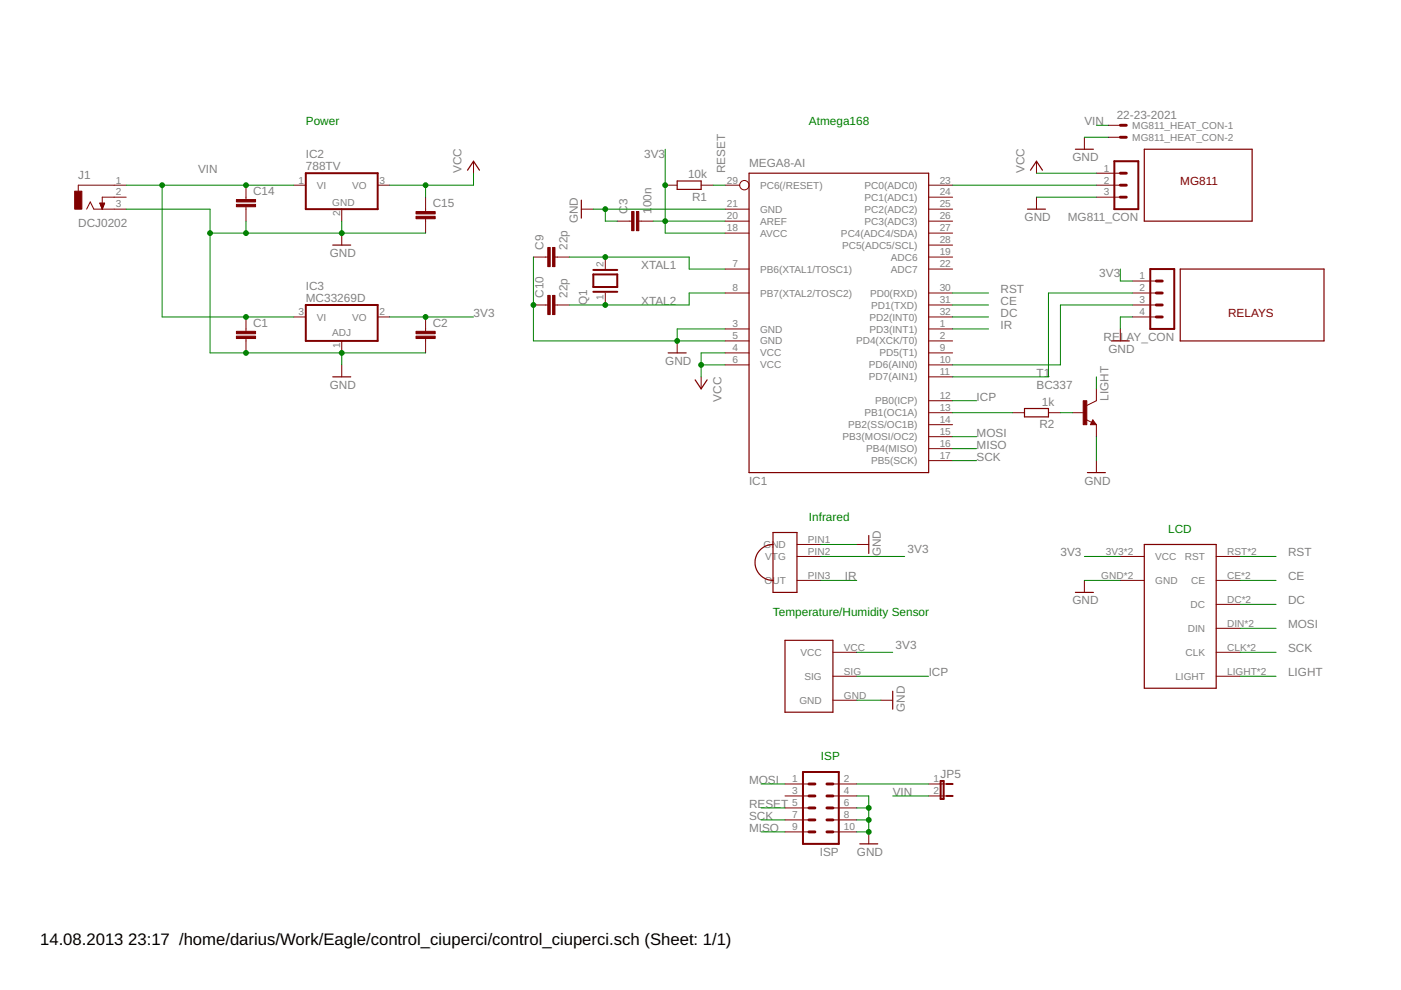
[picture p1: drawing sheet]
<svg xmlns="http://www.w3.org/2000/svg" width="297mm" height="210mm" viewBox="0 0 297 210" stroke-linecap="round" stroke-linejoin="round" font-family="sans-serif">
<g fill="none" stroke="#800000" stroke-width=".25">
<path d="M99.1 36.1l1.3-1.9 1.3 1.9M143.6 38.4h5.1v1.8h-5.1zM158.8 36.7h38.1v63.5h-38.1zM218.5 36.1l1.3-1.9 1.2 1.9M228 31.6h3.8M242.6 31.6h22.9v15.3h-22.9zM70.5 52h3.9M123.3 42.4v3.8M217.8 44.3h3.9M250.2 57h30.5v15.3h-30.5zM70.5 79.9h3.9M141.7 74.8h3.8"/>
<path d="M235.6 72.3h3.8M147.4 80.5l1.3 1.9 1.2-1.9M217.2 86.6h5.1v1.8h-5.1zM231.7 89.5l.1 .3h-.4l.3-.5 .5 .6h-.8M163.9 115.4a3.8 3.8 0 0 0-3.8 3.9 3.8 3.8 0 0 0 3.8 3.8M163.9 112.9h5.1v12.7h-5.1zM184.2 113.5v3.8M230.5 100.2h3.9M242.6 115.4h15.3v30.5h-15.3zM166.4 135.8h10.2v15.2h-10.2zM228 125.6h3.8M189.3 146.6v3.8"/>
<path d="M182.3 178.9h3.8"/>
</g>
<g fill="none" stroke="#800000" stroke-width=".21">
<path d="M26.8 39.3h-10.2v1.2M52.2 39.3v3M62.3 39.3h2.5M80.1 39.3h2.5M100.4 34.2v2.5M141 39.3h2.6M148.7 39.3h2.5M153.7 39.3h3.1M196.9 39.3h5.1M219.8 34.2v2.5M229.9 29.1v2.5M232.5 39.3h5"/>
<path d="M232.5 36.7h5M235 26.6h2.5M235 29.1h2.5M18.4 44.3l.7-1.5 .8 1.5h6.9M21.2 43.1h1l-.5 1.2zM21.2 43.2h.9M21.3 43.3h.8M21.3 43.5h.7M21.4 43.6h.6M21.4 43.7h.5M21.5 43.8h.4M21.5 43.9h.3"/>
<path d="M21.5 44.1h.3M21.6 44.2h.1M21.7 44.3h.1M26.8 41.8h-5.1v2.5M52.2 43.8v3.1M72.5 44.3v2.6M72.5 49.4v2.6M90.2 41.8v3.1M90.2 46.4v3M113.1 54.5h3M117.7 54.5h3M123.3 44.3h2.5"/>
<path d="M128.3 54.5v2.5M130.9 46.9h3M135.4 46.9h3.1M153.7 57h5.1M153.7 44.3h5.1M153.7 46.9h5.1M153.7 49.4h5.1M196.9 57h5.1M196.9 44.3h5.1M196.9 46.9h5.1M196.9 49.4h5.1M196.9 54.5h5.1"/>
<path d="M196.9 52h5.1M196.9 41.8h5.1M219.8 41.8v2.5M232.5 41.8h5M240.1 59.6h5.1M52.2 67.2v3.1M52.2 71.8v3M62.3 67.2h2.5M72.5 72.3v2.5M72.5 77.4v2.5M80.1 67.2h2.5M90.2 67.2v3.1"/>
<path d="M90.2 71.8v3M113.1 64.7h3M117.7 64.7h3M128.3 62.1v2.6M143.6 72.3v2.5M148.7 79.9v2.5M153.7 62.1h5.1M153.7 69.7h5.1M153.7 72.3h5.1M153.7 74.8h5.1M153.7 77.4h5.1M196.9 62.1h5.1"/>
<path d="M196.9 69.7h5.1M196.9 72.3h5.1M196.9 74.8h5.1M196.9 77.4h5.1M196.9 79.9h5.1M196.9 67.2h5.1M196.9 64.7h5.1M237.5 69.7v2.6M240.1 62.1h5.1M240.1 67.2h5.1M240.1 64.7h5.1M196.9 97.7h5.1"/>
<path d="M196.9 95.1h5.1M196.9 92.6h5.1M196.9 90h5.1M196.9 87.5h5.1M196.9 85h5.1M214.7 87.5h2.5M222.3 87.5h2.5M227.4 87.5h2.5M230.2 88.9l1.3 .7M231.7 89l.8 1h-1.3zM232.5 82.4v2.6l-2.1 1M232.5 90v2.6"/>
<path d="M232.5 97.7v2.5M169 115.4h5.1M169 118h5.1M181.7 115.4h2.5M237.5 118h5.1M257.9 118h5M169 123.1h5.1M176.6 138.3h5.1M229.9 123.1v2.5M237.5 123.1h5.1M257.9 123.1h5M257.9 138.3h5"/>
<path d="M257.9 128.1h5M257.9 133.2h5M176.6 148.5h5.1M176.6 143.4h5.1M186.7 148.5h2.6M257.9 143.4h5M166.4 166.2h5.1M166.4 168.8h5.1M166.4 171.3h5.1M166.4 173.8h5.1M166.4 176.4h5.1M176.6 166.2h5.1"/>
<path d="M176.6 168.8h5.1M176.6 171.3h5.1M176.6 173.8h5.1M176.6 176.4h5.1M184.2 176.4v2.5M196.9 166.2h3.8M196.9 168.8h3.8"/>
<circle cx="157.8" cy="39.3" r=".99"/>
</g>
<g fill="#800000" stroke="#800000" stroke-width=".21">
<path d="M134.9 44.9h.5v4h-.5z"/>
<path d="M133.9 44.9h.5v4h-.5z"/>
<path d="M117.2 52.5h.5v4h-.5z"/>
<path d="M116.1 52.5h.5v4h-.5z"/>
<path d="M117.2 62.6h.5v4.1h-.5z"/>
<path d="M116.1 62.6h.5v4.1h-.5z"/>
<path d="M50.1 43.3h4.1v.5h-4.1z"/>
<path d="M50.1 42.3h4.1v.5h-4.1z"/>
<path d="M88.2 45.9h4.1v.5h-4.1z"/>
<path d="M88.2 44.9h4.1v.5h-4.1z"/>
<path d="M15.8 40.5h1.6v3.8h-1.6z"/>
<path d="M50.1 71.3h4.1v.5h-4.1z"/>
<path d="M50.1 70.3h4.1v.5h-4.1z"/>
<path d="M88.2 71.3h4.1v.5h-4.1z"/>
<path d="M88.2 70.3h4.1v.5h-4.1z"/>
<path d="M229.7 85h.7v5h-.7z"/>
</g>
<path d="M64.8 36.7h15.3v7.6h-15.3zM236.3 34.2h5v10.1h-5zM125.8 58.2h5.1v2.7h-5.1zM125.8 57.2h5.1M243.9 57h5.1v12.7h-5.1zM64.8 64.7h15.3v7.6h-15.3zM125.8 61.9h5.1M170.2 163.7h7.6v15.2h-7.6zM199.4 165.6h.7v3.8h-.7zM200.7 166.2h1.3M200.7 168.8h1.3" fill="none" stroke="#800000" stroke-width=".42"/>
<g fill="none" stroke="#800000" stroke-width=".61">
<path d="M237.5 39.3h1.3M237.5 36.7h1.3M237.5 26.6h1.3M237.5 29.1h1.3M237.5 41.8h1.3M245.2 59.6h1.2M245.2 64.7h1.2M245.2 62.1h1.2M245.2 67.2h1.2M171.5 171.3h1.3M171.5 168.8h1.3M171.5 166.2h1.3"/>
<path d="M171.5 176.4h1.3M171.5 173.8h1.3M175.3 171.3h1.3M175.3 168.8h1.3M175.3 166.2h1.3M175.3 176.4h1.3M175.3 173.8h1.3"/>
</g>
<g fill="none" stroke="#008000" stroke-width=".21">
<path d="M26.8 39.3h35.5M34.4 39.3v27.9h27.9M90.2 39.3v2.5M100.4 36.7v2.6h-17.8M141 31.6v17.8h12.7M151.2 39.3h2.5M202 39.3h30.5M219.8 36.7h12.7M229.9 29.1h5.1M232.5 26.6h2.5M26.8 44.3h17.7v30.5h45.7M44.5 49.4h45.7"/>
<path d="M52.2 46.9v2.5M72.5 46.9v2.5M113.1 54.5v17.8h40.6M120.7 54.5h25.4v2.5h7.6M125.8 44.3h27.9M128.3 44.3v2.6h2.6M138.5 46.9h15.2M219.8 41.8h12.7M237.5 57v2.6h2.6M72.5 74.8v2.6M82.6 67.2h17.8M148.7 77.4h5"/>
<path d="M153.7 69.7h-10.1v2.6M153.7 74.8h-5v5.1M153.7 62.1h-7.6v2.6h-25.4M202 69.7h7.6M202 67.2h7.6M202 64.7h7.6M202 62.1h7.6M232.5 79.9v2.5M240.1 67.2h-2.6v2.5M240.1 64.7h-15.3v12.7h-22.8M240.1 62.1h-17.8v17.8h-20.3M202 92.6h5.1"/>
<path d="M202 95.1h5.1M202 97.7h5.1M202 85h5.1M202 87.5h12.7M224.8 87.5h2.6M232.5 92.6v5.1M174.1 115.4h7.6M174.1 118h17.7M229.9 118h7.6M262.9 118h7.7M174.1 123.1h7.6M181.7 138.3h7.6"/>
<path d="M229.9 123.1h7.6M262.9 123.1h7.7M262.9 133.2h7.7M262.9 138.3h7.7M262.9 128.1h7.7M181.7 148.5h5M181.7 143.4h15.2M262.9 143.4h7.7M161.4 176.4h5M161.4 173.8h5M161.4 171.3h5M161.4 166.2h5"/>
<path d="M181.7 168.8h2.5v7.6h-2.5M181.7 173.8h2.5M181.7 171.3h2.5M181.7 166.2h15.2M189.3 168.8h7.6"/>
</g>
<g fill="#008000" stroke="#008000" stroke-width=".21">
<circle cx="143.6" cy="72.3" r=".51"/>
<circle cx="113.1" cy="64.7" r=".51"/>
<circle cx="128.3" cy="44.3" r=".51"/>
<circle cx="72.5" cy="49.4" r=".51"/>
<circle cx="52.2" cy="49.4" r=".51"/>
<circle cx="72.5" cy="74.8" r=".51"/>
<circle cx="44.5" cy="49.4" r=".51"/>
<circle cx="52.2" cy="74.8" r=".51"/>
<circle cx="184.2" cy="173.8" r=".51"/>
<circle cx="184.2" cy="171.3" r=".51"/>
<circle cx="184.2" cy="176.4" r=".51"/>
<circle cx="148.7" cy="77.4" r=".51"/>
<circle cx="90.2" cy="39.3" r=".51"/>
<circle cx="128.3" cy="54.5" r=".51"/>
<circle cx="128.3" cy="64.7" r=".51"/>
<circle cx="34.4" cy="39.3" r=".51"/>
<circle cx="52.2" cy="67.2" r=".51"/>
<circle cx="52.2" cy="39.3" r=".51"/>
<circle cx="90.2" cy="67.2" r=".51"/>
<circle cx="141" cy="39.3" r=".51"/>
<circle cx="141" cy="46.9" r=".51"/>
</g>
<g font-size="3.5">
<text x="8.5" y="200.4">14.08.2013</text>
<text x="27.2" y="200.4">23:17 /home/darius/Work/Eagle/control_ciuperci/control_ciuperci.sch (Sheet: 1/1)</text>
</g>
<g font-size="2.5" fill="#008000">
<text x="64.8" y="26.6">Power</text>
<text x="171.5" y="26.6">Atmega168</text>
<text x="171.5" y="110.4">Infrared</text>
<text x="247.7" y="112.9">LCD</text>
<text x="163.9" y="130.7">Temperature/Humidity Sensor</text>
<text x="174" y="161.2">ISP</text>
</g>
<g font-size="2.5" fill="#808080">
<text x="229.9" y="26.6">VIN</text>
<text x="236.8" y="25.2">22-23-2021</text>
<text x="64.8" y="33.6">IC2</text>
<text x="136.6" y="33.4">3V3</text>
<text x="158.8" y="35.5">MEGA8-AI</text>
<text x="227.4" y="34.2">GND</text>
<text x="16.6" y="38">J1</text>
<text x="42" y="36.7">VIN</text>
<text x="53.7" y="41.4">C14</text>
<text x="64.8" y="36.1">788TV</text>
<text x="97.9" y="36.7" transform="rotate(-90 97.9 36.7)">VCC</text>
<text x="145.9" y="37.7">10k</text>
<text x="153.7" y="36.7" transform="rotate(-90 153.7 36.7)">RESET</text>
<text x="217.2" y="36.7" transform="rotate(-90 217.2 36.7)">VCC</text>
<text x="91.8" y="44">C15</text>
<text x="122.5" y="47.4" transform="rotate(-90 122.5 47.4)">GND</text>
<text x="133" y="45.4" transform="rotate(-90 133 45.4)">C3</text>
<text x="138.1" y="45.4" transform="rotate(-90 138.1 45.4)">1</text>
<text x="138.1" y="44" transform="rotate(-90 138.1 44)">00n</text>
<text x="146.7" y="42.5">R1</text>
<text x="217.2" y="46.9">GND</text>
<text x="226.4" y="46.9">MG811_CON</text>
<text x="16.6" y="48.2">DCJ0202</text>
<text x="115.3" y="53" transform="rotate(-90 115.3 53)">C9</text>
<text x="120.3" y="53" transform="rotate(-90 120.3 53)">22p</text>
<text x="69.9" y="54.5">GND</text>
<text x="136" y="57">XTAL1</text>
<text x="233.1" y="58.8">3V3</text>
<text x="64.8" y="64">MC33269D</text>
<text x="64.8" y="61.5">IC3</text>
<text x="115.3" y="63.1" transform="rotate(-90 115.3 63.1)">C10</text>
<text x="120.3" y="63.1" transform="rotate(-90 120.3 63.1)">22p</text>
<text x="124.5" y="64.7" transform="rotate(-90 124.5 64.7)">Q1</text>
<text x="136" y="64.7">XTAL2</text>
<text x="212.1" y="64.7">CE</text>
<text x="212.1" y="62.1">RST</text>
<text x="53.7" y="69.4">C1</text>
<text x="91.8" y="69.4">C2</text>
<text x="100.4" y="67.2">3V3</text>
<text x="212.1" y="69.7">IR</text>
<text x="212.1" y="67.2">DC</text>
<text x="141" y="77.4">GND</text>
<text x="234" y="72.3">RELAY_CON</text>
<text x="235" y="74.8">GND</text>
<text x="69.9" y="82.4">GND</text>
<text x="219.8" y="82.4">BC337</text>
<text x="219.8" y="79.9">T1</text>
<text x="153" y="85.2" transform="rotate(-90 153 85.2)">VCC</text>
<text x="207.1" y="85">ICP</text>
<text x="220.9" y="86">1k</text>
<text x="235" y="85" transform="rotate(-90 235 85)">LIGHT</text>
<text x="207.1" y="92.6">MOSI</text>
<text x="207.1" y="95.1">MISO</text>
<text x="220.4" y="90.8">R2</text>
<text x="207.1" y="97.7">SCK</text>
<text x="158.8" y="102.7">IC1</text>
<text x="229.9" y="102.7">GND</text>
<text x="186.7" y="118" transform="rotate(-90 186.7 118)">GND</text>
<text x="192.4" y="117.2">3V3</text>
<text x="224.8" y="118">3V3</text>
<text x="273.1" y="118">RST</text>
<text x="179.1" y="123.1">IR</text>
<text x="273.1" y="123.1">CE</text>
<text x="227.4" y="128.1">GND</text>
<text x="273.1" y="128.1">DC</text>
<text x="189.9" y="137.5">3V3</text>
<text x="273.1" y="133.2">MOSI</text>
<text x="196.9" y="143.4">ICP</text>
<text x="273.1" y="138.3">SCK</text>
<text x="273.1" y="143.4">LIGHT</text>
<text x="191.8" y="151" transform="rotate(-90 191.8 151)">GND</text>
<text x="158.8" y="166.2">MOSI</text>
<text x="199.4" y="165">JP5</text>
<text x="158.8" y="173.8">SCK</text>
<text x="158.8" y="171.3">RESET</text>
<text x="189.3" y="168.8">VIN</text>
<text x="158.8" y="176.4">MISO</text>
<text x="173.8" y="181.5">ISP</text>
<text x="181.7" y="181.5">GND</text>
</g>
<g font-size="2.5" fill="#800000">
<text x="250.2" y="39.3">MG811</text>
<text x="260.4" y="67.2">RELAYS</text>
</g>
<g font-size="2.1" fill="#808080">
<text x="240.1" y="27.3">MG811_HEAT_CON-1</text>
<text x="240.1" y="29.9">MG811_HEAT_CON-2</text>
<text x="24.6" y="38.9">1</text>
<text x="24.6" y="41.4">2</text>
<text x="63.3" y="38.9">1</text>
<text x="67.2" y="40">VI</text>
<text x="74.7" y="40">VO</text>
<text x="80.4" y="38.9">3</text>
<text x="154.1" y="38.9">29</text>
<text x="161.1" y="40">PC6(/RESET)</text>
<text x="183.3" y="40">PC0(ADC0)</text>
<text x="199.2" y="41.4">24</text>
<text x="199.2" y="38.9">23</text>
<text x="234" y="36.4">1</text>
<text x="234" y="38.9">2</text>
<text x="234" y="41.4">3</text>
<text x="24.6" y="44">3</text>
<text x="70.4" y="43.6">GND</text>
<text x="72.1" y="45.9" transform="rotate(-90 72.1 45.9)">2</text>
<text x="154.1" y="44">21</text>
<text x="154.1" y="46.5">20</text>
<text x="161.1" y="45.1">GND</text>
<text x="161.1" y="47.6">AREF</text>
<text x="183.3" y="47.6">PC3(ADC3)</text>
<text x="183.3" y="45.1">PC2(ADC2)</text>
<text x="183.3" y="42.6">PC1(ADC1)</text>
<text x="199.2" y="46.5">26</text>
<text x="199.2" y="44">25</text>
<text x="154.1" y="49.1">18</text>
<text x="161.1" y="50.2">AVCC</text>
<text x="178.3" y="50.2">PC4(ADC4/SDA)</text>
<text x="178.5" y="52.7">PC5(ADC5/SCL)</text>
<text x="199.2" y="51.6">28</text>
<text x="199.2" y="49.1">27</text>
<text x="128" y="56.7" transform="rotate(-90 128 56.7)">2</text>
<text x="155.3" y="56.7">7</text>
<text x="161.1" y="57.8">PB6(XTAL1/TOSC1)</text>
<text x="188.9" y="57.8">ADC7</text>
<text x="188.9" y="55.3">ADC6</text>
<text x="199.2" y="56.7">22</text>
<text x="199.2" y="54.1">19</text>
<text x="241.6" y="59.2">1</text>
<text x="128" y="63.7" transform="rotate(-90 128 63.7)">1</text>
<text x="155.3" y="61.8">8</text>
<text x="161.1" y="62.9">PB7(XTAL2/TOSC2)</text>
<text x="184.5" y="62.9">PD0(RXD)</text>
<text x="184.7" y="65.4">PD1(TXD)</text>
<text x="199.2" y="64.3">31</text>
<text x="199.2" y="61.8">30</text>
<text x="241.6" y="61.8">2</text>
<text x="241.6" y="64.3">3</text>
<text x="63.3" y="66.8">3</text>
<text x="67.2" y="68">VI</text>
<text x="70.4" y="71.3">ADJ</text>
<text x="74.7" y="68">VO</text>
<text x="80.4" y="66.8">2</text>
<text x="155.3" y="69.4">3</text>
<text x="155.3" y="71.9">5</text>
<text x="161.1" y="70.5">GND</text>
<text x="184.3" y="70.5">PD3(INT1)</text>
<text x="184.3" y="68">PD2(INT0)</text>
<text x="199.2" y="71.9">2</text>
<text x="199.2" y="69.4">1</text>
<text x="199.2" y="66.8">32</text>
<text x="241.6" y="66.8">4</text>
<text x="72.1" y="73.8" transform="rotate(-90 72.1 73.8)">1</text>
<text x="155.3" y="74.5">4</text>
<text x="155.3" y="77">6</text>
<text x="161.1" y="73">GND</text>
<text x="161.1" y="75.6">VCC</text>
<text x="181.5" y="73">PD4(XCK/T0)</text>
<text x="186.5" y="75.6">PD5(T1)</text>
<text x="199.2" y="77">10</text>
<text x="199.2" y="74.5">9</text>
<text x="161.1" y="78.1">VCC</text>
<text x="184.2" y="80.7">PD7(AIN1)</text>
<text x="184.2" y="78.1">PD6(AIN0)</text>
<text x="199.2" y="79.5">11</text>
<text x="183.3" y="88.3">PB1(OC1A)</text>
<text x="185.5" y="85.7">PB0(ICP)</text>
<text x="199.2" y="89.7">14</text>
<text x="199.2" y="87.2">13</text>
<text x="199.2" y="84.6">12</text>
<text x="178.6" y="93.4">PB3(MOSI/OC2)</text>
<text x="179.9" y="90.8">PB2(SS/OC1B)</text>
<text x="183.6" y="95.9">PB4(MISO)</text>
<text x="199.2" y="94.8">16</text>
<text x="199.2" y="92.2">15</text>
<text x="184.7" y="98.4">PB5(SCK)</text>
<text x="199.2" y="97.3">17</text>
<text x="161.9" y="116.2">GND</text>
<text x="162.2" y="118.7">VTG</text>
<text x="171.3" y="115.1">PIN1</text>
<text x="171.3" y="117.6">PIN2</text>
<text x="234.5" y="117.6">3V3*2</text>
<text x="244.9" y="118.7">VCC</text>
<text x="251.2" y="118.7">RST</text>
<text x="260.2" y="117.6">RST*2</text>
<text x="162.1" y="123.8">OUT</text>
<text x="171.3" y="122.7">PIN3</text>
<text x="233.5" y="122.7">GND*2</text>
<text x="244.9" y="123.8">GND</text>
<text x="252.5" y="123.8">CE</text>
<text x="260.2" y="122.7">CE*2</text>
<text x="252.4" y="128.9">DC</text>
<text x="260.2" y="127.8">DC*2</text>
<text x="178.9" y="137.9">VCC</text>
<text x="251.8" y="134">DIN</text>
<text x="260.2" y="132.9">DIN*2</text>
<text x="260.2" y="137.9">CLK*2</text>
<text x="169.7" y="139.1">VCC</text>
<text x="178.9" y="143">SIG</text>
<text x="251.4" y="139.1">CLK</text>
<text x="260.2" y="143">LIGHT*2</text>
<text x="169.5" y="149.2">GND</text>
<text x="170.6" y="144.1">SIG</text>
<text x="178.9" y="148.1">GND</text>
<text x="249.2" y="144.1">LIGHT</text>
<text x="168" y="165.9">1</text>
<text x="178.9" y="165.9">2</text>
<text x="197.9" y="165.9">1</text>
<text x="168" y="168.4">3</text>
<text x="168" y="171">5</text>
<text x="168" y="173.5">7</text>
<text x="178.9" y="168.4">4</text>
<text x="178.9" y="171">6</text>
<text x="178.9" y="173.5">8</text>
<text x="197.9" y="168.4">2</text>
<text x="168" y="176">9</text>
<text x="178.9" y="176">10</text>
</g>
</svg>
